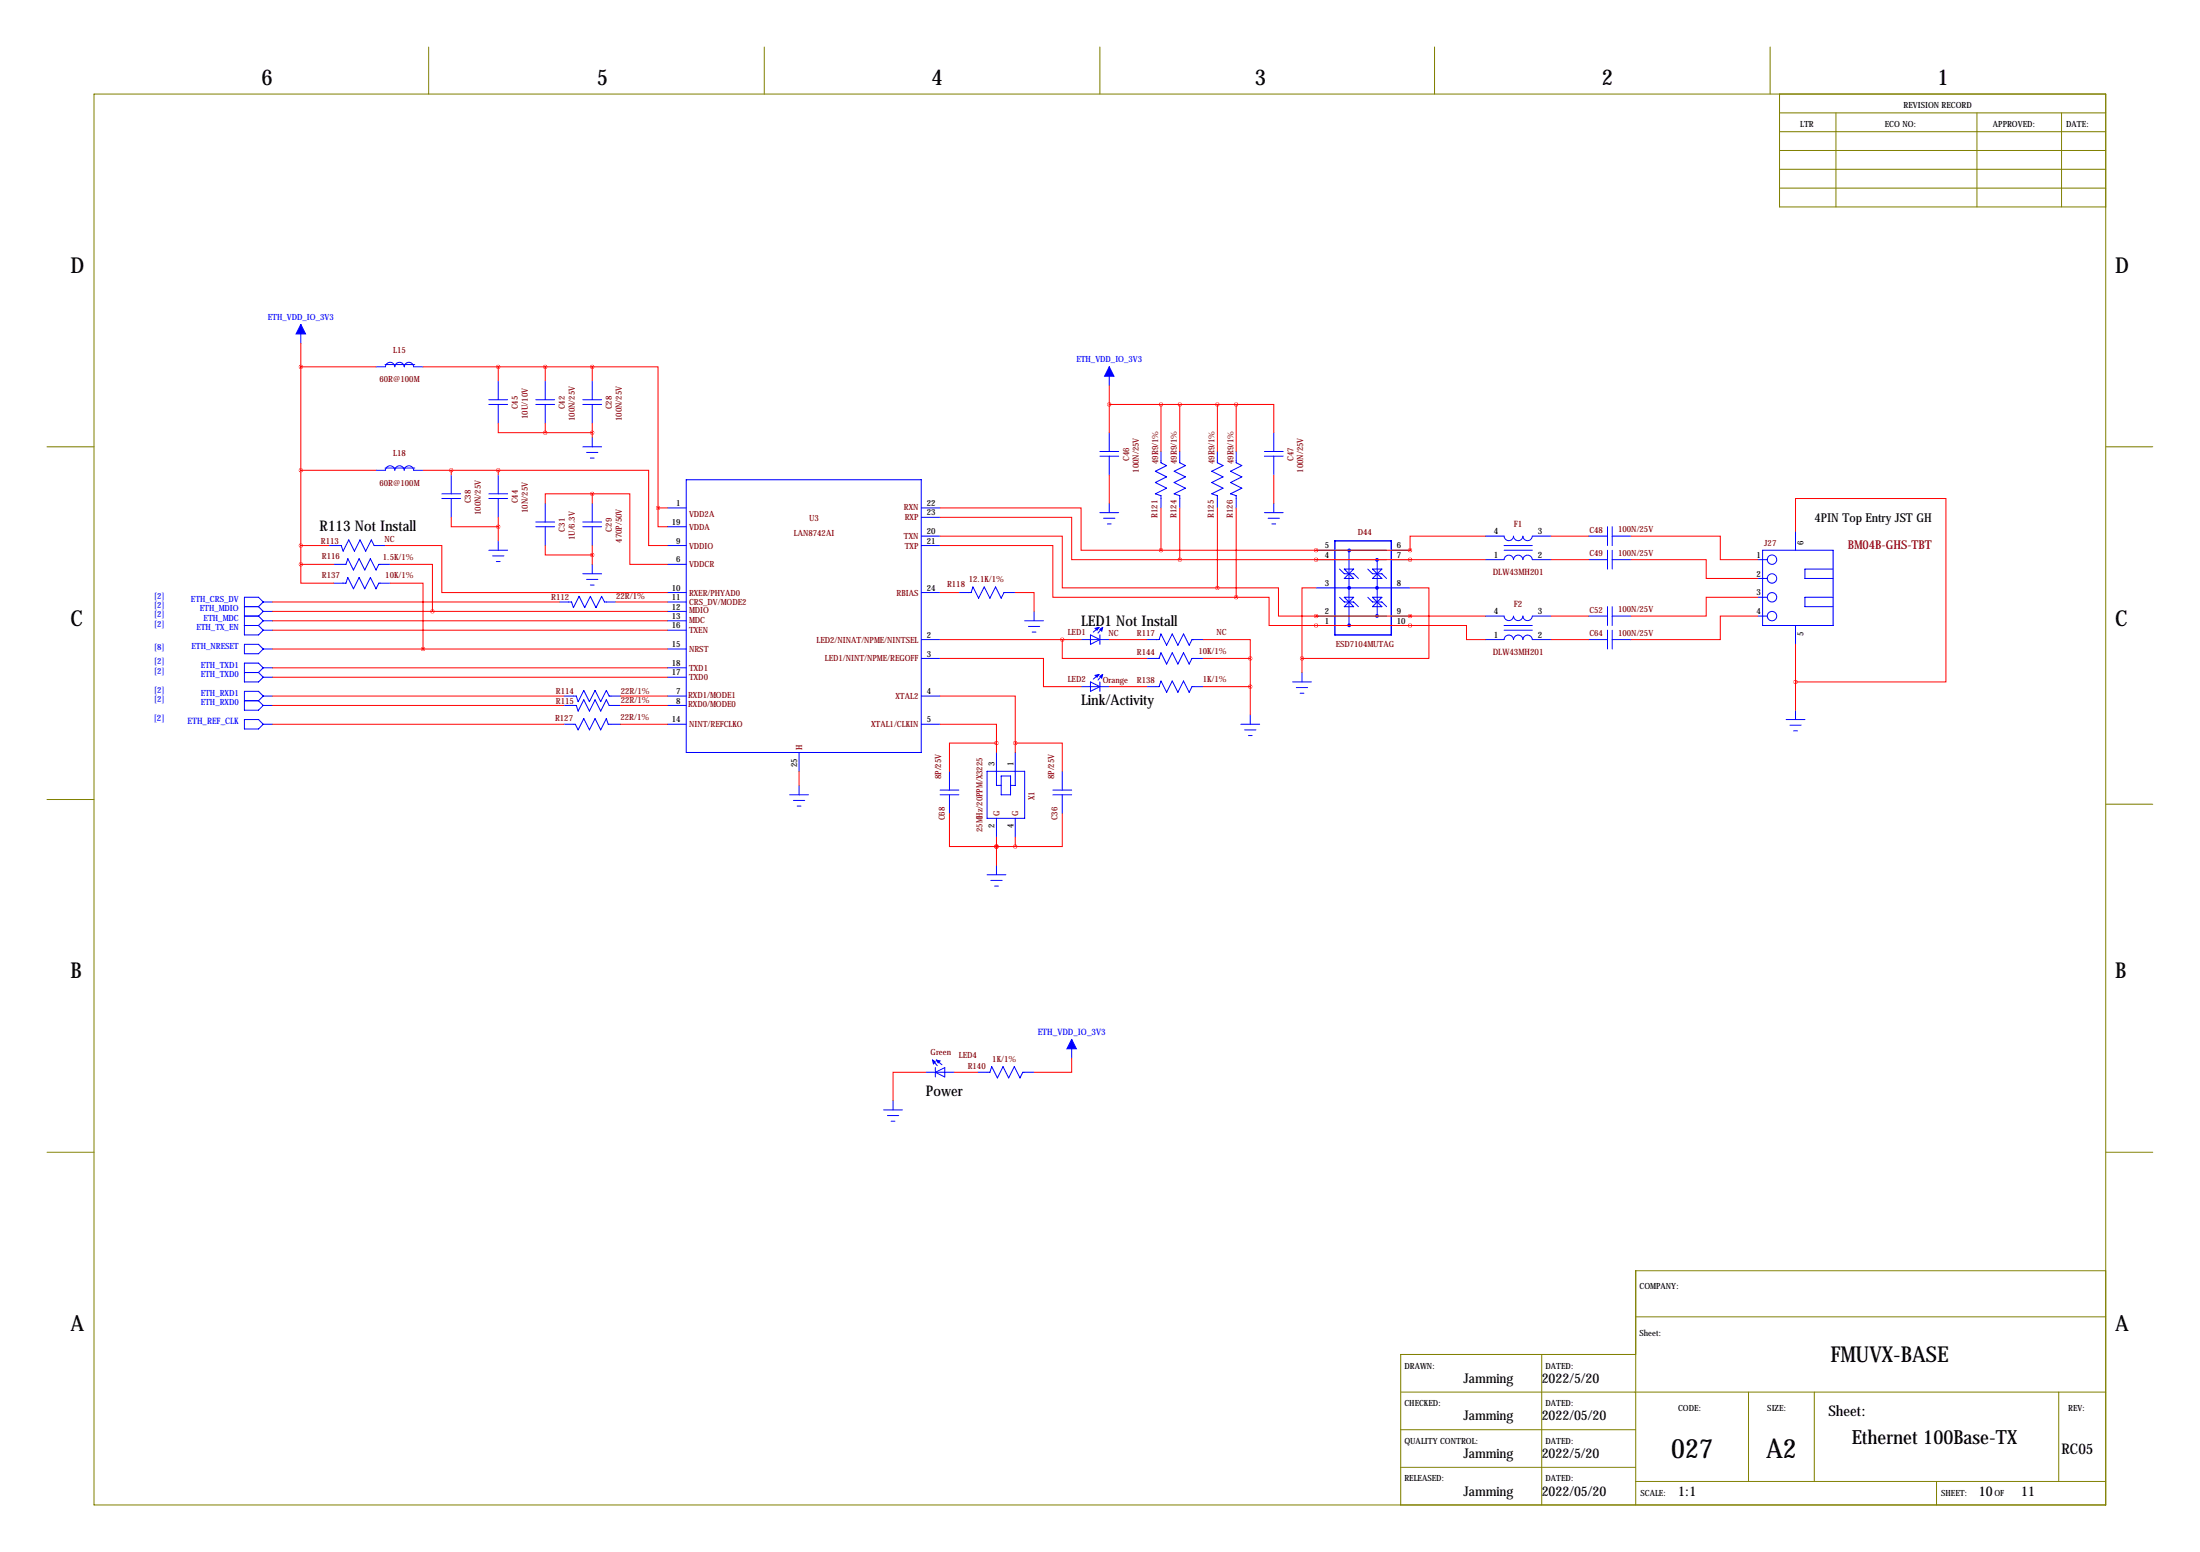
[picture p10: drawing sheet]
<svg xmlns="http://www.w3.org/2000/svg" width="594mm" height="419mm" viewBox="0 0 594 419" stroke-linecap="round" stroke-linejoin="round" font-family="sans-serif">
<g fill="none" stroke="#808000" stroke-width=".27">
<path d="M115.8 12.7v12.7M206.5 12.7v12.7M297.2 12.7v12.7M387.6 12.7v12.7M478.3 12.7v12.7M25.4 25.4h543.6v381h-543.6zM480.8 25.4v30.5h88.2M480.8 30.5h88.2M480.8 35.6h88.2M496.1 30.5v25.4M534.2 30.5v25.4M557 30.5v25.4"/>
<path d="M480.8 40.6h88.2M480.8 45.7h88.2M480.8 50.8h88.2M12.7 120.6h12.7M569 120.6h12.7M12.7 215.9h12.7M569 217.2h12.7M12.7 311.1h12.7M569 311.1h12.7M442 355.6h127M569 343.2h-127v63.2M378.5 375.9h190.5"/>
<path d="M416.6 365.8v40.6M442 365.8h-63.5v40.6M472.4 375.9v24.1M490.2 375.9v24.1M556.3 375.9v24.1M378.5 386.1h63.5M378.5 396.2h63.5M442 400h127M523.2 400v6.4"/>
</g>
<g fill="none" stroke="#00f" stroke-width=".27">
<path d="M81.3 87.6v5.1M101.6 99.1l2.5-.1a1.27 1.27 0 0 1 1.3-1.2 1.27 1.27 0 0 1 1.3 1.3 1.27 1.27 0 0 1 1.2-1.3 1.27 1.27 0 0 1 1.3 1.3 1.27 1.27 0 0 1 1.3-1.3 1.27 1.27 0 0 1 1.3 1.3M104 98.5h8.1M111.8 99.1h2.5M299.7 99.1v5M132.1 109.2h5.1M132.1 107.9h5.1M134.6 102.9v5M134.6 109.2v5.1M144.8 109.2h5.1M144.8 107.9h5.1M147.3 102.9v5"/>
<path d="M147.3 109.2v5.1M157.5 109.2h5.1M157.5 107.9h5.1M160 102.9v5M160 109.2v5.1M160 118.1v2.5M299.7 116.8v5.1M344.2 116.8v5.1M101.6 127h2.5a1.27 1.27 0 0 1 1.3-1.2 1.27 1.27 0 0 1 1.3 1.2 1.27 1.27 0 0 1 1.2-1.2 1.27 1.27 0 0 1 1.3 1.2 1.27 1.27 0 0 1 1.3-1.2 1.27 1.27 0 0 1 1.3 1.2M104 126.4h8.1M111.8 127h2.5M119.4 134.6h5.1"/>
<path d="M119.4 133.3h5.1M121.9 128.3v5M121.9 134.6v5.1M132.1 134.6h5.1M132.1 133.3h5.1M134.6 128.3v5M134.6 134.6v5.1M147.3 135.9v5.1M157.5 120.6h5.1M158.5 122.2h3M159.5 123.7h1M160 135.9v5.1"/>
<path d="M180.3 137.2h5.1M185.4 129.5h63.5v73.7h-63.5zM248.9 137.2h5.1M248.9 139.7h5.1M297.2 123.2h5.1M297.2 121.9h5.1M297.2 138.4h5.1M298.2 140h3M299.7 123.2v5.1M299.7 135.9v2.5M313.7 121.9v3.1l1.5 .7-3 1.6 3 1.5-3 1.5 3 1.5-3 1.5 1.5 .6v3.3M318.8 121.9v3.1l1.5 .7-3.1 1.6 3.1 1.5-3.1 1.5 3.1 1.5-3.1 1.5 1.6 .6v3.3"/>
<path d="M328.9 121.9v3.1l1.6 .7-3.1 1.6 3.1 1.5-3.1 1.5 3.1 1.5-3.1 1.5 1.5 .6v3.3M334 121.9v3.1l1.5 .7-3 1.6 3 1.5-3 1.5 3 1.5-3 1.5 1.5 .6v3.3M341.6 123.2h5.1M341.6 121.9h5.1M341.6 138.4h5.1M342.6 140h3.1M344.2 123.2v5.1M344.2 135.9v2.5M88.9 147.3h3.3l.5 1.5 1.5-3 1.6 3 1.5-3 1.5 3 1.5-3 .8 1.5h3M90.2 152.4h3.3l.5-1.5 1.5 3 1.5-3 1.6 3 1.5-3 1.5 3 .8-1.5h3M90.2 157.5h3.3l.5-1.5 1.5 3 1.5-3 1.6 3 1.5-3 1.5 3 .8-1.5h3M132.1 148.6h5.1"/>
<path d="M133.1 150.1h3M134.1 151.6h1M134.6 146.1v2.5M144.8 142.2h5.1M144.8 141h5.1M147.3 142.2v5.1M157.5 142.2h5.1M157.5 141h5.1M157.5 154.9h5.1M158.5 156.5h3M159.5 158h1M160 142.2v5.1"/>
<path d="M160 152.4v2.5M180.3 142.2h5.1M180.3 147.3h5.1M180.3 152.4h5.1M248.9 147.3h5.1M248.9 144.8h5.1M299.2 141.5h1M343.7 141.5h1M355.6 148.6h19M355.6 151.1h19M355.6 158.8h25.4M361.9 153.7l1.3 1.2h2.6l1.2 1.3"/>
<path d="M363.2 153.7h2.6l-2.6 2.5h2.6zM364.5 148.6v20.3M369.6 153.7l1.2 1.2h2.6l1.2 1.3M370.8 153.7h2.6l-2.6 2.5h2.6zM372.1 151.1v15.3M375.9 148.6h5.1M375.9 151.1h5.1M401.3 151.1h5.1a1.27 1.27 0 0 1 1.3-1.2 1.27 1.27 0 0 1 1.2 1.2 1.27 1.27 0 0 1 1.3-1.2 1.27 1.27 0 0 1 1.3 1.2 1.27 1.27 0 0 1 1.2-1.2 1.27 1.27 0 0 1 1.3 1.2h5.1M401.3 144.8h5.1a1.27 1.27 0 0 0 1.3 1.2 1.27 1.27 0 0 0 1.2-1.2M406.4 148.6h7.6M406.4 147.3h7.6M408.9 144.8a1.27 1.27 0 0 0 1.3 1.2 1.27 1.27 0 0 0 1.3-1.2"/>
<path d="M411.5 144.8a1.27 1.27 0 0 0 1.2 1.2 1.27 1.27 0 0 0 1.3-1.2M414 144.8h5.1M429.3 151.1h5M429.3 144.8h5M434.3 142.2v5.1M434.3 148.6v5.1M435.6 151.1h5.1M435.6 144.8h5.1M435.6 142.2v5.1M435.6 148.6v5.1M475 156.2h2.5M475 151.1h2.5"/>
<path d="M476.2 148.6h19.1v20.3h-19.1zM485.1 143.5v5.1M495.3 153.7h-7.6v2.5h7.6M66 168.9h3.8M66 163.8h3.8M66 166.4h3.8M66 174h3.8l1.3 1.3-1.3 1.2h-3.8zM69.8 168.9l1.3 1.3M69.8 163.8l1.3 1.3M69.8 166.4l1.3 1.2M71.1 162.6l-1.3-1.3h-3.8v10.1h3.8l1.3-1.2M71.1 162.6h2.6"/>
<path d="M71.1 170.2h2.6M71.1 165.1h2.6M71.1 167.6h2.6M71.1 175.3h2.6M71.1 162.6l-1.3 1.2M71.1 165.1l-1.3 1.3M71.1 167.6l-1.3 1.3M151.1 162.6h3.3l.5 1.5 1.6-3.1 1.5 3.1 1.5-3.1 1.5 3.1 1.6-3.1 .7 1.6h3.1M180.3 162.6h5.1M180.3 160h5.1M180.3 170.2h5.1M180.3 165.1h5.1"/>
<path d="M180.3 167.6h5.1M180.3 175.3h5.1M248.9 172.7h5.1M248.9 160h5.1M248.9 177.8h5.1M259.1 160h3.3l.5-1.5 1.5 3 1.5-3 1.6 3 1.5-3 1.5 3 .8-1.5h3M276.9 167.6h5M277.9 169.2h3M278.9 170.7h1M279.4 165.1v2.5M292.1 172.7h7.6M294.6 171.4l2.6 1.3-2.6 1.3z"/>
<path d="M296.9 169.4l-1.5 1.3M297.2 171.4v2.6M297.9 169.4l-1.2 1.5M309.9 172.7h3.3l.5-1.5 1.5 3 1.5-3 1.6 3 1.5-3 1.5 3 .8-1.5h3M309.9 177.8h3.3l.5-1.5 1.5 3 1.5-3 1.6 3 1.5-3 1.5 3 .8-1.5h3M355.6 168.9h19M355.6 166.4h19M361.9 161.3l1.3 1.3h2.6l1.2 1.2M363.2 161.3h2.6l-2.6 2.5h2.6zM369.6 161.3l1.2 1.3h2.6l1.2 1.2M370.8 161.3h2.6l-2.6 2.5h2.6zM375.9 168.9h5.1"/>
<path d="M375.9 166.4h5.1M401.3 172.7h5.1a1.27 1.27 0 0 1 1.3-1.2 1.27 1.27 0 0 1 1.2 1.2 1.27 1.27 0 0 1 1.3-1.2 1.27 1.27 0 0 1 1.3 1.2 1.27 1.27 0 0 1 1.2-1.2 1.27 1.27 0 0 1 1.3 1.2h5.1M401.3 166.4h5.1a1.27 1.27 0 0 0 1.3 1.2 1.27 1.27 0 0 0 1.2-1.2 1.27 1.27 0 0 0 1.3 1.2 1.27 1.27 0 0 0 1.3-1.2 1.27 1.27 0 0 0 1.2 1.2 1.27 1.27 0 0 0 1.3-1.2h5.1M406.4 168.9h7.6M406.4 170.2h7.6M429.3 166.4h5M429.3 172.7h5M434.3 163.8v5.1M434.3 170.2v5.1M435.6 166.4h5.1M435.6 172.7h5.1M435.6 163.8v5.1"/>
<path d="M435.6 170.2v5.1M475 161.3h2.5M475 166.4h2.5M485.1 168.9v5.1M495.3 161.3h-7.6v2.5h7.6M66 194.3h3.8l1.3 1.3-1.3 1.2h-3.8zM66 181.6h3.8M66 189.2h3.8M69.8 181.6l1.3 1.3M69.8 189.2l1.3 1.3M71.1 188h2.6M71.1 190.5h2.6"/>
<path d="M71.1 195.6h2.6M71.1 182.9h2.6M71.1 180.3h2.6M71.1 180.3l-1.3-1.2h-3.8v5h3.8l1.3-1.2M71.1 188l-1.3-1.3h-3.8v5.1h3.8l1.3-1.3M71.1 180.3l-1.3 1.3M71.1 188l-1.3 1.2M152.4 188h3.3l.5 1.5 1.5-3.1 1.6 3.1 1.5-3.1 1.5 3.1 1.5-3.1 .8 1.6h3M152.4 190.5h3.3l.5 1.5 1.5-3 1.6 3 1.5-3 1.5 3 1.5-3 .8 1.5h3M152.4 195.6h3l.8 1.5 1.5-3 1.6 3 1.5-3 1.5 3 1.5-3 .5 1.5h3.3M180.3 188h5.1M180.3 190.5h5.1"/>
<path d="M180.3 195.6h5.1M180.3 182.9h5.1M180.3 180.3h5.1M248.9 188h5.1M248.9 195.6h5.1M292.1 185.4h7.6M294.6 184.1l2.6 1.3-2.6 1.3zM296.9 182.1l-1.5 1.3M297.2 184.1v2.6M297.9 182.1l-1.2 1.5M309.9 185.4h3.3l.5-1.5 1.5 3 1.5-3 1.6 3 1.5-3 1.5 3 .8-1.5h3M335.3 195.6h5.1"/>
<path d="M336.3 197.1h3M337.3 198.6h1M337.8 193v2.6M349.2 184.1h5.1M350.3 185.7h3M351.3 187.2h1M351.8 181.6v2.5M482.6 194.3h5.1M483.6 195.8h3.1M484.6 197.4h1M485.1 191.8v2.5M213.4 214.6h5"/>
<path d="M214.4 216.2h3M215.4 217.7h1M215.9 203.2v5.1M215.9 212.1v2.5M254 214.6h5.1M254 213.4h5.1M256.5 208.3v5.1M256.5 214.6v5.1M266.7 208.3h10.2v12.7h-10.2zM269.2 203.2v8.9h1.3M270.5 209.5h2.5v5.1h-2.5zM274.3 203.2v8.9h-1.3"/>
<path d="M284.5 214.6h5.1M284.5 213.4h5.1M287 208.3v5.1M287 214.6v5.1M266.7 236.2h5.1M267.7 237.7h3.1M268.7 239.3h1M269.2 221v5.1M269.2 233.7v2.5M274.3 221v5.1M238.8 299.7h5M241.3 297.2v2.5"/>
<path d="M250.2 289.6h7.6M252 286.3l1.2 1.5M252.7 289.6l2.6-1.3v2.5zM252.7 288.3v2.5M253 286.3l1.5 1.2M264.2 289.6h3.3l.5-1.6 1.5 3.1 1.5-3.1 1.5 3.1 1.6-3.1 1.5 3.1 .8-1.5h3M289.6 280.7v5.1M239.8 301.2h3M240.8 302.8h1"/>
<circle cx="478.8" cy="151.1" r="1.27"/>
<circle cx="478.8" cy="156.2" r="1.27"/>
<circle cx="478.8" cy="161.3" r="1.27"/>
<circle cx="478.8" cy="166.4" r="1.27"/>
</g>
<g fill="#00f" stroke="#00f" stroke-width=".27">
<path d="M253 286.3l1 .2-.5 .5z"/>
<path d="M252 286.3l.7 .5-.5 .5z"/>
<path d="M295.9 169.7l1-.3-.5 .8z"/>
<path d="M297.2 169.9l.7-.5-.2 1z"/>
<path d="M295.9 182.4l1-.3-.5 .8z"/>
<path d="M297.2 182.6l.7-.5-.2 1z"/>
<path d="M289.6 280.7l1.2 2.5h-2.5z"/>
<path d="M81.3 87.6l1.2 2.6h-2.5z"/>
<path d="M299.7 99.1l1.3 2.5h-2.6z"/>
</g>
<path d="M360.7 146.1h15.2v25.3h-15.2z" fill="none" stroke="#00f" stroke-width=".38"/>
<g fill="none" stroke="#00f" stroke-width=".51">
<circle cx="364.5" cy="148.6" r=".25"/>
<circle cx="364.5" cy="158.7" r=".25"/>
<circle cx="372.1" cy="158.7" r=".25"/>
<circle cx="372.1" cy="151.2" r=".25"/>
<circle cx="364.5" cy="168.9" r=".25"/>
<circle cx="372.1" cy="166.3" r=".25"/>
</g>
<g fill="none" stroke="#f00" stroke-width=".27">
<path d="M81.3 99.1h20.3M81.3 92.7v59.7M114.3 99.1h45.7M134.6 99.1v3.8M147.3 99.1v3.8M160 99.1h17.8v38.1M160 99.1v3.8M134.6 114.3v2.5h12.7M147.3 114.3v2.5M147.3 116.8h12.7M160 114.3v3.8M299.7 104.1v12.7"/>
<path d="M299.7 109.2h34.3M313.7 109.2v12.7M318.8 109.2v12.7M328.9 109.2v12.7M334 109.2h10.2v7.6M334 109.2v12.7M81.3 127h20.3M114.3 127h20.3M121.9 139.7v2.5h12.7M121.9 127v1.3M134.6 127h40.7v20.3h5M134.6 127v1.3"/>
<path d="M134.6 139.7v6.4M160 133.3h10.2v19.1h10.1M160 133.3h-12.7v2.6M160 133.3v2.6M177.8 137.2v5h2.5M177.8 137.2h2.5M254 137.2h38.1v11.4h21.6M254 139.7h35.6v11.4h29.2M299.7 128.3v7.6M313.7 137.2v11.4M318.8 137.2v13.9M328.9 137.2v21.6"/>
<path d="M334 137.2v24.1M344.2 128.3v7.6M81.3 152.4h8.9M81.3 147.3h7.6M81.3 152.4v5.1h8.9M104.1 147.3h15.3v12.7h60.9M105.4 152.4h11.4v12.7M105.4 157.5h8.9v17.8M147.3 147.3v2.6h12.7M160 147.3v5.1M254 147.3h30.5v14h49.5M254 144.8h33v14h41.9"/>
<path d="M313.7 148.6h67.3M318.8 151.1h82.5M328.9 158.8h16.5v7.6h10.2M355.6 148.6h.1M355.6 151.1h.1M355.6 158.8h-3.8v19M381 148.6h.1M381 158.8h5.1v19h-34.3M381 151.1h.1M401.3 144.8h-20.3v3.8M419.1 151.1h10.2M419.1 144.8h10.2"/>
<path d="M440.7 151.1h20.3v5.1h14M440.7 144.8h24.1v6.3h10.2M485.1 143.5v-8.9h40.7v49.5h-40.7M73.7 170.2h106.6M73.7 162.6h77.4M73.7 175.3h106.6M73.7 165.1h106.6M73.7 167.6h106.6M166.4 162.6h13.9M254 177.8h27.9v7.6h10.2M254 172.7h38.1M254 160h5.1"/>
<path d="M274.3 160h5.1v5.1M287 172.7v5.1h22.9M299.7 172.7h10.2M325.1 172.7h12.7v5.1M325.1 177.8h12.7M334 161.3h8.9v7.6h12.7M337.8 177.8v15.2M351.8 177.8v3.8M355.6 166.4h.1M355.6 168.9h.1M355.6 168.9h25.4M355.6 166.4h45.7"/>
<path d="M381 166.4h.1M381 168.9h.1M381 168.9h15.2v3.8h5.1M419.1 172.7h10.2M419.1 166.4h10.2M475 161.3h-14v5.1h-20.3M475 166.4h-10.2v6.3h-24.1M485.1 174v17.8M73.7 180.3h106.6M73.7 182.9h106.6M73.7 188h78.7M73.7 190.5h78.7"/>
<path d="M73.7 195.6h78.7M167.6 188h12.7M167.6 190.5h12.7M167.6 195.6h12.7M254 195.6h15.2v5.1M254 188h20.3v12.7M299.7 185.4h10.2M325.1 185.4h12.7M215.9 208.3v3.8M256.5 219.7v8.9h12.7M269.2 200.7h-12.7v7.6M269.2 200.7v2.5"/>
<path d="M274.3 200.7h12.7v7.6M274.3 200.7v2.5M287 219.7v8.9h-12.7M269.2 228.6h.1M269.2 226.1v7.6M269.2 228.6h5.1M274.3 226.1v2.5M250.2 289.6h-8.9v7.6M257.8 289.6h6.4M289.6 285.8v3.8h-10.2"/>
</g>
<path d="M485.1 184.1a.05 .05 0 0 0 .1 0 .05 .05 0 0 0-.1 0zM160 99.1a.05 .05 0 0 0 .1 0 .05 .05 0 0 0-.1 0zM147.3 99.1a.05 .05 0 0 0 .1 0 .05 .05 0 0 0-.1 0zM160 133.3a.05 .05 0 0 0 .1 0 .05 .05 0 0 0-.1 0zM160 149.9a.05 .05 0 0 0 .1 0 .05 .05 0 0 0-.1 0zM134.6 99.1a.05 .05 0 0 0 .1 0 .05 .05 0 0 0-.1 0zM318.7 109.2a.05 .05 0 0 0 .1 0 .05 .05 0 0 0-.1 0zM328.9 109.2a.05 .05 0 0 0 .1 0 .05 .05 0 0 0-.1 0zM299.7 109.2a.05 .05 0 0 0 .1 0 .05 .05 0 0 0-.1 0zM318.7 151.1a.05 .05 0 0 0 .1 0 .05 .05 0 0 0-.1 0zM328.9 158.7a.05 .05 0 0 0 .1 0 .05 .05 0 0 0-.1 0zM337.8 185.4a.05 .05 0 0 0 .1 0 .05 .05 0 0 0-.1 0zM337.8 177.8a.05 .05 0 0 0 .1 0 .05 .05 0 0 0-.1 0zM287 172.7a.05 .05 0 0 0 .1 0 .05 .05 0 0 0-.1 0zM269.2 228.6a.05 .05 0 0 0 .1 0 .05 .05 0 0 0-.1 0zM274.3 228.6a.05 .05 0 0 0 .1 0 .05 .05 0 0 0-.1 0zM269.2 200.7a.05 .05 0 0 0 .1 0 .05 .05 0 0 0-.1 0zM274.3 200.7a.05 .05 0 0 0 .1 0 .05 .05 0 0 0-.1 0zM269.2 228.6a.05 .05 0 0 0 .1 0 .05 .05 0 0 0-.1 0zM81.2 99.1a.05 .05 0 0 0 .1 0 .05 .05 0 0 0-.1 0zM81.2 147.3a.05 .05 0 0 0 .1 0 .05 .05 0 0 0-.1 0zM81.2 152.4a.05 .05 0 0 0 .1 0 .05 .05 0 0 0-.1 0zM134.6 127a.05 .05 0 0 0 .1 0 .05 .05 0 0 0-.1 0zM81.2 127a.05 .05 0 0 0 .1 0 .05 .05 0 0 0-.1 0zM121.9 127a.05 .05 0 0 0 .1 0 .05 .05 0 0 0-.1 0zM134.6 142.2a.05 .05 0 0 0 .1 0 .05 .05 0 0 0-.1 0zM116.8 165.1a.05 .05 0 0 0 .1 0 .05 .05 0 0 0-.1 0zM147.3 116.8a.05 .05 0 0 0 .1 0 .05 .05 0 0 0-.1 0zM160 116.8a.05 .05 0 0 0 .1 0 .05 .05 0 0 0-.1 0z" fill="#f00" stroke="#f00" stroke-width="1"/>
<g font-size="7.3">
<text x="451.6" y="393.7">027</text>
<text x="477.2" y="393.7">A2</text>
</g>
<g font-size="5.9">
<text x="70.6" y="22.9">6</text>
<text x="161.3" y="22.9">5</text>
<text x="251.7" y="22.9">4</text>
<text x="339.1" y="22.9">3</text>
<text x="432.8" y="22.9">2</text>
<text x="523.5" y="22.9">1</text>
<text x="19" y="73.7">D</text>
<text x="571.5" y="73.7">D</text>
<text x="19" y="168.9">C</text>
<text x="571.5" y="168.9">C</text>
<text x="19" y="264.2">B</text>
<text x="571.5" y="264.2">B</text>
<text x="19" y="359.4">A</text>
<text x="571.5" y="359.4">A</text>
<text x="494.6" y="367.8">FMUVX-BASE</text>
</g>
<text font-size="5.3" x="500.4" y="389.9">Ethernet 100Base-TX</text>
<g font-size="4">
<text x="86.4" y="143.5">R113 Not Install</text>
<text x="292.1" y="168.9">LED1 Not Install</text>
<text x="292.1" y="190.5">Link/Activity</text>
<text x="250.2" y="295.9">Power</text>
<text x="494" y="382.3">Sheet:</text>
<text x="557" y="392.5">RC05</text>
</g>
<g font-size="3.6">
<text x="395.4" y="373.4">Jamming</text>
<text x="416.6" y="373.4">2022/5/20</text>
<text x="395.4" y="383.5">Jamming</text>
<text x="416.6" y="383.5">2022/05/20</text>
<text x="395.4" y="393.7">Jamming</text>
<text x="416.6" y="393.7">2022/5/20</text>
<text x="395.4" y="403.9">Jamming</text>
<text x="416.6" y="403.9">2022/05/20</text>
<text x="453.4" y="403.9">1:1</text>
<text x="534.7" y="403.9">10</text>
<text x="546.1" y="403.9">11</text>
</g>
<text font-size="3.3" x="490.3" y="141">4PIN Top Entry JST GH</text>
<text font-size="3.3" fill="#800000" x="499.3" y="148.4">BM04B-GHS-TBT</text>
<g font-size="2.4" fill="#800000">
<text x="409.1" y="142.2">F1</text>
<text x="403.3" y="155.3">DLW43MH201</text>
<text x="409.1" y="163.8">F2</text>
<text x="403.3" y="176.9">DLW43MH201</text>
</g>
<g font-size="2.4">
<text x="403.7" y="144.3">4</text>
<text x="415.5" y="144.3">3</text>
<text x="403.7" y="150.6">1</text>
<text x="415.5" y="150.6">2</text>
<text x="403.7" y="165.9">4</text>
<text x="415.5" y="165.9">3</text>
<text x="403.7" y="172.2">1</text>
<text x="415.5" y="172.2">2</text>
</g>
<g font-size="2.4" fill="#00f">
<text x="41.6" y="194.7">[2]</text>
<text x="50.7" y="195.6">ETH_REF_CLK</text>
<text x="280.4" y="279.4">ETH_VDD_IO_3V3</text>
</g>
<g font-size="2.3">
<text x="514.4" y="29.2">REVISION RECORD</text>
<text x="486.4" y="34.3">LTR</text>
<text x="509.3" y="34.3">ECO NO:</text>
<text x="538.5" y="34.3">APPROVED:</text>
<text x="558.3" y="34.3">DATE:</text>
<text x="182.7" y="136.7">1</text>
<text x="250.4" y="136.7">22</text>
<text x="181.5" y="141.7">19</text>
<text x="250.4" y="139.2">23</text>
<text x="182.7" y="146.8">9</text>
<text x="250.4" y="146.8">21</text>
<text x="250.4" y="144.3">20</text>
<text x="358" y="148.1">5</text>
<text x="377.4" y="148.1">6</text>
<text x="487.3" y="147.1" transform="rotate(-90 487.3 147.1)">6</text>
<text x="182.7" y="151.9">6</text>
<text x="358" y="150.6">4</text>
<text x="377.4" y="150.6">7</text>
<text x="474.6" y="150.6">1</text>
<text x="474.6" y="155.7">2</text>
<text x="181.5" y="159.5">10</text>
<text x="250.4" y="159.5">24</text>
<text x="358" y="158.2">3</text>
<text x="377.4" y="158.2">8</text>
<text x="474.6" y="160.8">3</text>
<text x="181.5" y="162.1">11</text>
<text x="181.5" y="164.6">12</text>
<text x="181.5" y="167.1">13</text>
<text x="358" y="165.9">2</text>
<text x="377.4" y="165.9">9</text>
<text x="474.6" y="165.9">4</text>
<text x="181.5" y="169.7">16</text>
<text x="250.4" y="172.2">2</text>
<text x="358" y="168.4">1</text>
<text x="377.4" y="168.4">10</text>
<text x="487.3" y="171.6" transform="rotate(-90 487.3 171.6)">5</text>
<text x="181.5" y="174.8">15</text>
<text x="181.5" y="179.8">18</text>
<text x="250.4" y="177.3">3</text>
<text x="181.5" y="182.4">17</text>
<text x="182.7" y="187.5">7</text>
<text x="182.7" y="190">8</text>
<text x="250.4" y="187.5">4</text>
<text x="181.5" y="195.1">14</text>
<text x="250.4" y="195.1">5</text>
<text x="215.4" y="207.1" transform="rotate(-90 215.4 207.1)">25</text>
<text x="268.7" y="206.8" transform="rotate(-90 268.7 206.8)">3</text>
<text x="273.8" y="206.8" transform="rotate(-90 273.8 206.8)">1</text>
<text x="268.7" y="223.7" transform="rotate(-90 268.7 223.7)">2</text>
<text x="273.8" y="223.7" transform="rotate(-90 273.8 223.7)">4</text>
<text x="443" y="348">COMPANY:</text>
<text x="443" y="360.7">Sheet:</text>
<text x="379.5" y="369.6">DRAWN:</text>
<text x="417.6" y="369.6">DATED:</text>
<text x="379.5" y="379.7">CHECKED:</text>
<text x="417.6" y="379.7">DATED:</text>
<text x="453.4" y="381">CODE:</text>
<text x="477.5" y="381">SIZE:</text>
<text x="558.8" y="381">REV:</text>
<text x="379.5" y="389.9">QUALITY CONTROL:</text>
<text x="417.6" y="389.9">DATED:</text>
<text x="379.5" y="400">RELEASED:</text>
<text x="417.6" y="400">DATED:</text>
<text x="443.2" y="403.9">SCALE:</text>
<text x="524.5" y="403.9">SHEET:</text>
<text x="538.9" y="403.9">OF</text>
</g>
<g font-size="2.3" fill="#00f">
<text x="72.4" y="86.4">ETH_VDD_IO_3V3</text>
<text x="290.8" y="97.8">ETH_VDD_IO_3V3</text>
<text x="41.7" y="161.6">[2]</text>
<text x="41.7" y="164.2">[2]</text>
<text x="41.7" y="166.7">[2]</text>
<text x="51.6" y="162.6">ETH_CRS_DV</text>
<text x="54" y="165.1">ETH_MDIO</text>
<text x="55" y="167.6">ETH_MDC</text>
<text x="41.7" y="169.3">[2]</text>
<text x="53.1" y="170.2">ETH_TX_EN</text>
<text x="41.7" y="179.4">[2]</text>
<text x="41.7" y="175.6">[8]</text>
<text x="51.7" y="175.3">ETH_NRESET</text>
<text x="41.7" y="182">[2]</text>
<text x="54.2" y="180.3">ETH_TXD1</text>
<text x="54.2" y="182.9">ETH_TXD0</text>
<text x="41.7" y="187">[2]</text>
<text x="41.7" y="189.6">[2]</text>
<text x="54.2" y="188">ETH_RXD1</text>
<text x="54.2" y="190.5">ETH_RXD0</text>
</g>
<g font-size="2.3" fill="#800000">
<text x="106.2" y="95.3">L15</text>
<text x="102.5" y="103.2">60R@100M</text>
<text x="140" y="110.6" transform="rotate(-90 140 110.6)">C45</text>
<text x="142.6" y="113.1" transform="rotate(-90 142.6 113.1)">10U/10V</text>
<text x="152.7" y="110.6" transform="rotate(-90 152.7 110.6)">C42</text>
<text x="155.3" y="113.7" transform="rotate(-90 155.3 113.7)">100N/25V</text>
<text x="165.4" y="110.6" transform="rotate(-90 165.4 110.6)">C28</text>
<text x="168" y="113.7" transform="rotate(-90 168 113.7)">100N/25V</text>
<text x="106.2" y="123.2">L18</text>
<text x="305.1" y="124.5" transform="rotate(-90 305.1 124.5)">C46</text>
<text x="312.9" y="125.3" transform="rotate(-90 312.9 125.3)">49R9/1%</text>
<text x="318" y="125.3" transform="rotate(-90 318 125.3)">49R9/1%</text>
<text x="328.2" y="125.3" transform="rotate(-90 328.2 125.3)">49R9/1%</text>
<text x="333.2" y="125.3" transform="rotate(-90 333.2 125.3)">49R9/1%</text>
<text x="349.5" y="124.5" transform="rotate(-90 349.5 124.5)">C47</text>
<text x="102.5" y="131.2">60R@100M</text>
<text x="307.7" y="127.7" transform="rotate(-90 307.7 127.7)">100N/25V</text>
<text x="352.1" y="127.7" transform="rotate(-90 352.1 127.7)">100N/25V</text>
<text x="127.3" y="136" transform="rotate(-90 127.3 136)">C38</text>
<text x="140" y="136" transform="rotate(-90 140 136)">C44</text>
<text x="244.2" y="137.7">RXN</text>
<text x="129.9" y="139.1" transform="rotate(-90 129.9 139.1)">100N/25V</text>
<text x="142.6" y="138.5" transform="rotate(-90 142.6 138.5)">10N/25V</text>
<text x="152.7" y="143.6" transform="rotate(-90 152.7 143.6)">C31</text>
<text x="165.4" y="143.6" transform="rotate(-90 165.4 143.6)">C29</text>
<text x="186.2" y="139.5">VDD2A</text>
<text x="186.2" y="143">VDDA</text>
<text x="218.6" y="140.7">U3</text>
<text x="244.5" y="140.5">RXP</text>
<text x="312.8" y="139.9" transform="rotate(-90 312.8 139.9)">R121</text>
<text x="317.8" y="139.9" transform="rotate(-90 317.8 139.9)">R124</text>
<text x="328" y="139.9" transform="rotate(-90 328 139.9)">R125</text>
<text x="333.1" y="139.9" transform="rotate(-90 333.1 139.9)">R126</text>
<text x="429.4" y="143.9">C48</text>
<text x="437.2" y="143.8">100N/25V</text>
<text x="86.7" y="146.8">R113</text>
<text x="103.9" y="146.4">NC</text>
<text x="155.3" y="145.9" transform="rotate(-90 155.3 145.9)">1U/6.3V</text>
<text x="168" y="146.6" transform="rotate(-90 168 146.6)">470P/50V</text>
<text x="186.2" y="148.1">VDDIO</text>
<text x="214.5" y="144.9">LAN8742AI</text>
<text x="244.2" y="145.6">TXN</text>
<text x="244.5" y="148.1">TXP</text>
<text x="366.9" y="144.5">D44</text>
<text x="476.7" y="147.5">J27</text>
<text x="87" y="151">R116</text>
<text x="103.5" y="151.1">1.5K/1%</text>
<text x="186.2" y="153.2">VDDCR</text>
<text x="429.4" y="150.2">C49</text>
<text x="437.2" y="150.1">100N/25V</text>
<text x="87" y="156">R137</text>
<text x="104.1" y="156.2">10K/1%</text>
<text x="166.5" y="161.9">22R/1%</text>
<text x="186.2" y="160.8">RXER/PHYAD0</text>
<text x="242.2" y="160.8">RBIAS</text>
<text x="255.9" y="158.6">R118</text>
<text x="261.8" y="157.2">12.1K/1%</text>
<text x="148.9" y="162.1">R112</text>
<text x="186.2" y="163.4">CRS_DV/MODE2</text>
<text x="186.2" y="165.7">MDIO</text>
<text x="429.4" y="165.4">C52</text>
<text x="437.2" y="165.4">100N/25V</text>
<text x="186.2" y="168.2">MDC</text>
<text x="186.2" y="171">TXEN</text>
<text x="220.6" y="173.5">LED2/NINAT/NPME/NINTSEL</text>
<text x="288.5" y="171.4">LED1</text>
<text x="299.5" y="171.8">NC</text>
<text x="307.2" y="171.8">R117</text>
<text x="328.7" y="171.4">NC</text>
<text x="429.4" y="171.8">C64</text>
<text x="437.2" y="171.7">100N/25V</text>
<text x="186.2" y="176.1">NRST</text>
<text x="222.9" y="178.6">LED1/NINT/NPME/REGOFF</text>
<text x="307.2" y="176.9">R144</text>
<text x="323.8" y="176.5">10K/1%</text>
<text x="360.9" y="174.6">ESD7104MUTAG</text>
<text x="186.2" y="183.7">TXD0</text>
<text x="186.2" y="181.1">TXD1</text>
<text x="288.5" y="184.1">LED2</text>
<text x="297.9" y="184.5">Orange</text>
<text x="307.2" y="184.5">R138</text>
<text x="325" y="184.1">1K/1%</text>
<text x="150.2" y="187.5">R114</text>
<text x="150.2" y="190">R115</text>
<text x="167.7" y="187.3">22R/1%</text>
<text x="167.7" y="189.8">22R/1%</text>
<text x="185.9" y="188.5">RXD1/MODE1</text>
<text x="185.9" y="191.1">RXD0/MODE0</text>
<text x="242" y="188.8">XTAL2</text>
<text x="150" y="194.7">R127</text>
<text x="167.6" y="194.3">22R/1%</text>
<text x="186.2" y="196.4">NINT/REFCLKO</text>
<text x="235.4" y="196.4">XTAL1/CLKIN</text>
<text x="216.7" y="202.4" transform="rotate(-90 216.7 202.4)">H</text>
<text x="254.3" y="210.4" transform="rotate(-90 254.3 210.4)">8P/25V</text>
<text x="284.8" y="210.4" transform="rotate(-90 284.8 210.4)">8P/25V</text>
<text x="255.3" y="221.6" transform="rotate(-90 255.3 221.6)">C68</text>
<text x="270" y="220.2" transform="rotate(-90 270 220.2)">G</text>
<text x="275.1" y="220.2" transform="rotate(-90 275.1 220.2)">G</text>
<text x="279.5" y="216.1" transform="rotate(-90 279.5 216.1)">X1</text>
<text x="285.8" y="221.6" transform="rotate(-90 285.8 221.6)">C36</text>
<text x="265.4" y="224.7" transform="rotate(-90 265.4 224.7)">25MHz/20PPM/X3225</text>
<text x="251.5" y="284.8">Green</text>
<text x="259.1" y="285.8">LED4</text>
<text x="268.1" y="286.8">1K/1%</text>
<text x="261.5" y="288.6">R140</text>
</g>
</svg>
